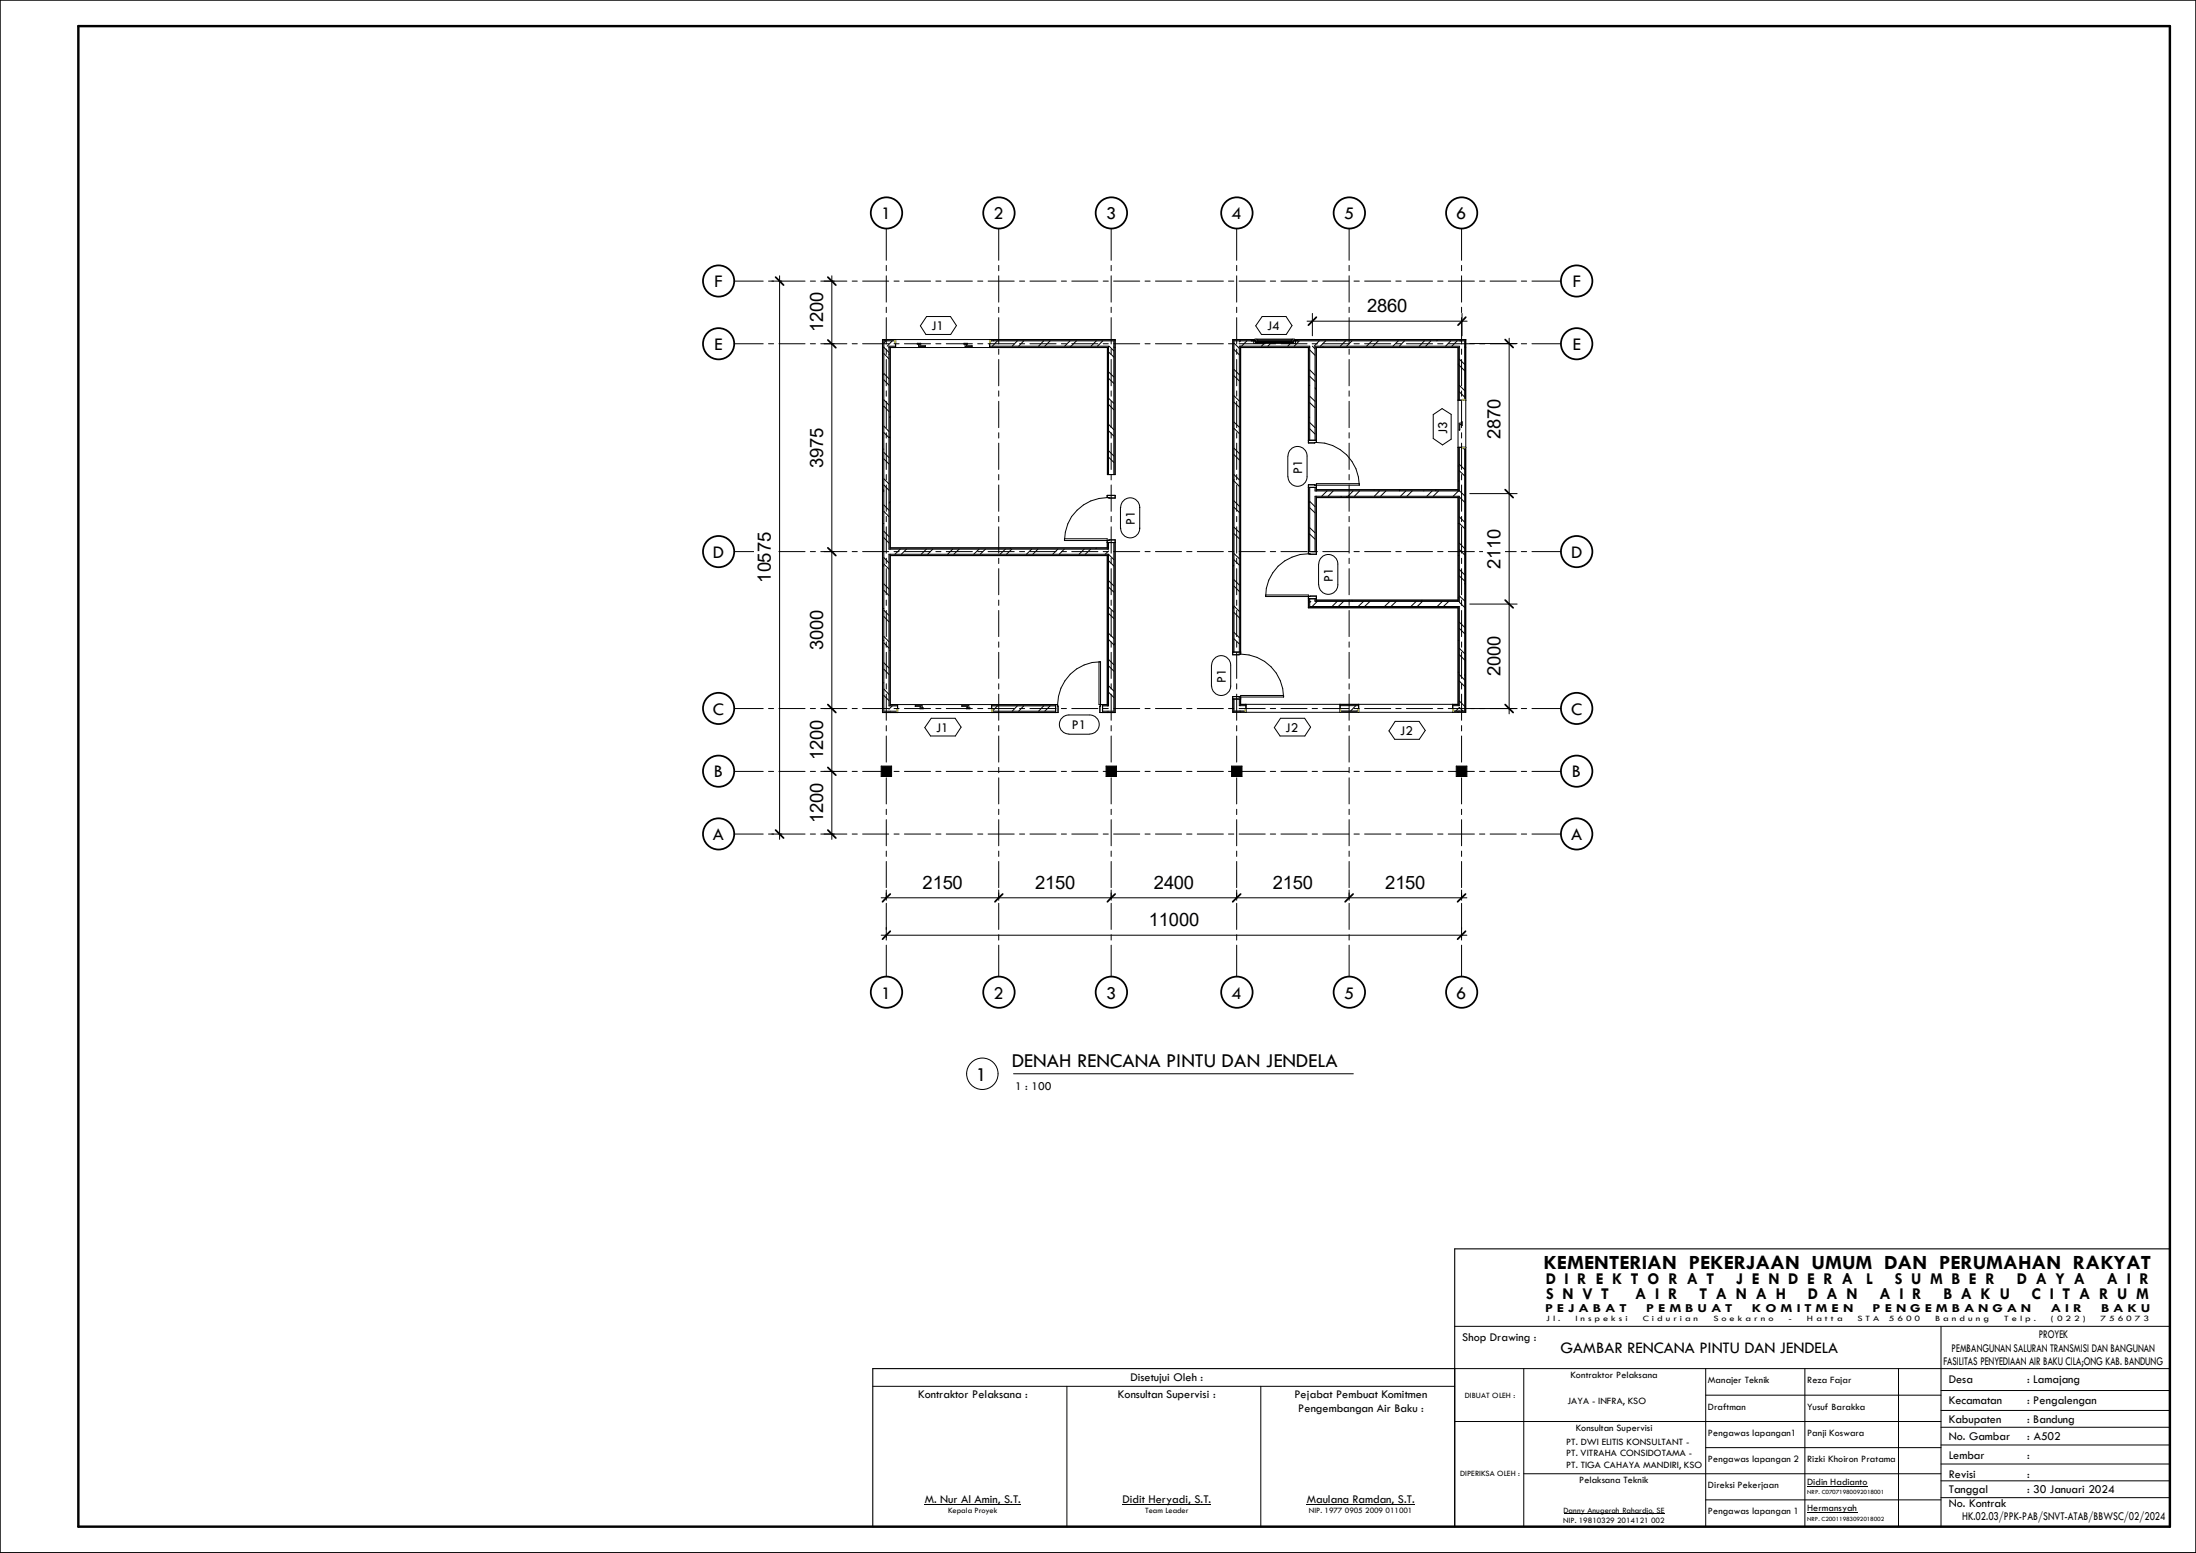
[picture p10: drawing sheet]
<svg xmlns="http://www.w3.org/2000/svg" width="420mm" height="297mm" viewBox="0 0 420 297" stroke-linecap="round" stroke-linejoin="round" font-family="sans-serif">
<path d="M235.5 146.5h2v2h-2zM278.5 146.5h2v2h-2zM211.5 146.5h2v2h-2zM168.5 146.5h2v2h-2z" fill-rule="evenodd" fill="#000"/>
<g fill="#fff">
<path d="M213 103.8h.2v32.4h-.2z"/>
<path d="M212 103.8h1v32.2h-1z"/>
<path d="M211.8 103.8h.2v31.2h-.2z"/>
</g>
<g fill="none" stroke="#000" stroke-width=".19">
<path d="M169 71.7h.1M169 77.8h.1M169 66.4l1 1M169 71.4l1 1M169 76.5l1 1M169 67.6l1 1M169 72.6l1 1.1M169 77.7l1 1M169.3 65l-.1 .2M169.4 65.2l-.4 .4M170.1 67.7l-.1 .1M170.2 79.7l-.1 .1"/>
<path d="M170.6 65.2l-.9 1M171.3 66.4h-1.1v38.4h41.6v-1M171.3 65h-2.5v71.2h2.9M171.3 65.2h-2.3v70.8h2.7M171.3 66.2h-1.3v38.8h42v-1.2M171.3 64.9h18v1.6h-18zM175.4 65.7h.7v.1h-.7zM175.6 65.8l.1 .5 1.3-.1-1.1-.1v-.3M184.4 65.7h.6v.1h-.6zM184.6 65.8v.5l1.3-.1-1-.1-.1-.3M189.3 66.4h22.5v24.4M189.3 65h23.9v25.8"/>
<path d="M189.3 65.2h23.7v25.6M189.3 66.2h22.7v24.6M189.6 65.2l-.3 .3M189.9 65.1l.1 .1M190.8 65.2l-1 1M194.6 65.2l-1 1M195.8 65.2l-1 1M199.6 65.2l-1 1M200.8 65.2l-1 1M204.6 65.2l-1 1M204.7 66.2v.1M205.9 65.2l-1 1"/>
<path d="M209.7 65.2l-1 1M210.9 65.2l-1 1M211.8 69.6h.2M211.8 73.7h.2M211.8 79.8h.2M211.9 66.5l.1 .3M211.9 68.4l-.1 .2M212 77.3l1 1.1M212 72.3l1 1M212 67.3l1 1M212 76.2l1 .9M212 71.1l1 1"/>
<path d="M212.1 66.2l.9 .9M236 65.6l1 1M236 70.7l1 1M236 75.7l1 1M236 66.8l1 1.1M236 71.9l1 1M236 76.9l1 1M237.2 65.2l-.2 .2M238.5 65.2l-1.1 1M239.6 64.9h.1M239.6 64.9h.3M239.8 65h-4v59.7"/>
<path d="M239.8 65.2h-3.8v59.5M239.8 64.9v.8h8v-.8M239.8 65.2h-.5M239.9 64.9v.3h.4v.3h6.9v-.3h.4v-.3M239.9 64.9h7.7M239.9 65.1l.1 .1M240.1 65.2v.4h7.3v-.4M240.4 64.9v.1h6.7v-.1M240.5 65.5h6.5M240.5 65.6v.1M240.5 65v.4M240.5 65.3h6.5"/>
<path d="M240.5 65.2h6.5M241.8 65.7l-.5 .5M243 65.7l-.5 .5M246.8 65.7l-.5 .5M247 65v.4M247 65.6v.1M247.6 64.9h.3M247.6 65.1l-.1 .1M247.8 65h32.5v11.5M247.8 65.2h32.3v11.3M247.8 65.2h.4M247.9 64.9h.1"/>
<path d="M248.5 65.2l-1 1M250.3 73.7h.2M250.3 79.8h.2M250.5 70.7l1 1.1M250.5 75.8l1 1M250.5 66.9l1 1M250.5 72l1 .9M250.5 77l1 1M251 66.2l.5 .5M251.5 74.2l.1 .2M252.3 65.2l-1 1M253 66.3v.1"/>
<path d="M253.5 65.2l-1 1M255.6 65l.1 .1M257.3 65.2l-1 1M258.6 65.2l-1 1M262.4 65.2l-1 1M263.6 65.2l-1 1M267.4 65.2l-1 1M268.6 65.2l-1 1M272.4 65.2l-1 1M273.6 65.2l-.9 1M274.9 65l-.1 .2M277.5 65.2l-1 1"/>
<path d="M278.7 65.2l-1 1M278.8 76.5h1.5v9.1h-1.5zM278.9 69.6h.1M278.9 76.5v-10.1h-27.2l.1 18.2M279.1 74.9l1 1M279.1 69.9l1 1M279.1 73.7l1 1M279.1 68.7l1 1M279.1 69.9v.1M279.1 76.5v-10.3h-27.6v18M279.2 65.2h.1M168.9 93.6l.1 .3"/>
<path d="M169 85.9h.1M169 94h.1M169 81.5l1 1M169 86.5l1 1M169 91.6l1 .9M169 96.6l1 1M169 82.7l1 1M169 87.8l1 .9M169 92.8l1 1M169 97.8l1 1M170.1 83.6l.1 .1M170.2 95.9l-.1 .3"/>
<path d="M211.8 94.7h1.5v.5h-1.5zM211.8 95.2a8.2 8.2 0 0 0-8.2 8.2M212 87.4l1 1M212 82.4l1 1M212 86.2l1 1M212 81.2l1 1M236 91.7l-.1 .3M236 80.7l1 1M236 85.7l1 1M236 90.8l1 1M236 95.8l1 1M236 81.9l1 1"/>
<path d="M236 87l1 1M236 92l1 1M236 97l1 1M250.3 96.1h.2M250.3 84.2v-17.8h-13.1v58.3M250.3 93.2v12.3M250.5 80.8l1 1M250.5 95.9l1 1M250.5 82l1 1M250.5 97.1l1 1M250.5 84.2v-18h-13.5v58.5M250.5 93.2v12.3"/>
<path d="M251.8 84.2h-1.6v.5l1.6-.1M251.8 84.6a8.2 8.2 0 0 1 8.2 8.2M253.8 93.9l-1 1M255 93.9l-1 1M256.5 94.9v.1M257.6 94.9l-.1 .2M258.8 93.9l-1 1M260 92.8l-9.8-.1v.5h1.6M260 93.9l-1 1M262.2 95.1h.1M262.8 93.7v.1M263.8 93.9l-1 1"/>
<path d="M265 93.9l-1 1M267.7 93.7l-.1 .2M268.9 93.9l-1.1 1M270.1 93.9l-1 1M272.3 93.9h.1M273.9 93.9l-1 1M274.5 93.7l.2 .2M275.1 93.9l-1 1M278.9 92h.1M278.9 89.1v.1M278.9 85.6v8.1h-27.2l.1-1.2h8.2v.3M278.9 93.9l-1 1"/>
<path d="M279.1 95l1 1.1M279.1 90l1 1M279.1 98.8l1 1.1M279.1 93.9l1 .9M279.1 88.8l1 1M279.1 85.6v8.3h-27.6v-.7M279.5 80.9h-.4v1.4l.1-.1v-1h.3M279.5 80.7h.2v.7h-.2zM279.7 85.6l.4 .4M280.1 85.6v50.4h-2.3M280.3 85.6v50.5h-2.5M168.8 105.7l.1 .1"/>
<path d="M169 100.1h.1M169 108.2h.1M169 116.4h.1M169 101.6l1 1M169 106.6l1 1.1M169 111.7l1 .9M169 116.7l1 1M169 102.8l1 1M169 107.9l1 .9M169 112.9l1 1M169 117.9l1 1M172.2 105l-1 1"/>
<path d="M173.4 105l-1 1M177.2 105l-1 1M178.4 105l-1 1M182.2 105l-1 1M183.4 105l-1 1M187.2 105l-1 1M187.9 106.2h.1M188.5 105l-1 1M192.3 105l-1 1M193.3 104.8l-.1 .1M193.5 105l-1 1M197.3 105l-1 1"/>
<path d="M198.5 105l-1 1M202.3 105l-1 1M203.5 105l-.9 1M203.6 103h8.2v.8h1.5v-.5h-1.2v.1h-8.5zM204.2 106.2h.1M207.3 105l-.9 1M208.6 105l-1 1M209.7 104.8l-.1 .1M211.8 114.3h.2M211.8 118.4h.2M211.8 111.1l.2 .3M212 105.4l-.6 .6"/>
<path d="M212 106v29h-1.1M212 117.3l1 1M212 112.3l1 .9M212 107.2l1 1M212 116.1l1 1M212 111l1 1.1M212 106l1 1M212 113l-.2 .3M212 106h-42v29h1.7M213 103.8v32.2h-2.1M213.2 103.8v32.4h-2.3M235.8 116.1l.2 .2"/>
<path d="M236 108.1l-.2 .2M236 100.8l1 1M236 105.9l1 .9M236 110.9l1 1M236 115.9l1 1M236 102.1l1 .9M236 107.1l1 1M236 112.1l1 1M236 117.1l1 1.1M237 106l.2 .2M237.2 118.2l-.2 .2M242.1 114.1v-.3h8.1v.7h1.6"/>
<path d="M250.2 105.9l1.6 .1-.1-10.9h27.2v19.7h-27.2l.1-.8-9.7 .1M250.2 105.9a8.1 8.1 0 0 0-8.1 8.2M250.3 102.2h.2l1 .9M250.3 114.5v1.7h28.6v18.5h-1.1M250.5 100.9l1 1M250.5 114.5v1.5h28.6v19h-1.3M250.7 115l-.2 .2M251.5 105.5v-10.6h27.6v20.1h-27.6v-.5M251.8 105.5h-1.6v.4M251.9 115l-.9 1M255.7 115l-.9 1M257 115l-1.1 1"/>
<path d="M258.5 114.8l.2 .2M260.8 115l-1 1M262 115l-1 1M265.8 115l-1 1M267 115l-1 1M270.8 115l-1 1M271.9 114.8l-.1 .2M272 115l-.9 1M275.8 115l-.9 1M277.1 115l-1 1M278.9 100.1h.1M278.9 106.2h.1"/>
<path d="M278.9 114.3h.1M279.1 115.2l1 1M279.1 110.2l1 .9M279.1 105.1l1 1M279.1 100.1l1 1M279.1 119l1 1M279.1 114l1 .9M279.1 108.9l1 1M279.1 103.9l1 1M280.1 111.5l.2 .3M169 122.5h.1M169 130.6h.1"/>
<path d="M169 121.7l1 1M169 126.7l1 1.1M169 131.8l1 1M169 122.9l1 1.1M169 128l1 1M169 133l1 1M170.2 124.4v.1M170.6 135l-.6 .6M171.7 134.8h-1.5v-28.6h41.6v28.6h-.9M171.7 134.7h18v1.6h-18zM175.9 135.4h.7v.2h-.7zM176.1 135.4v-.3h-1.1v-.1h1.4v.4"/>
<path d="M183.9 135h1.4v.4M183.9 135l1.1 .1v.3M183.9 135h.1M184.8 135.4h.7v.2h-.7zM189.7 136.2h12.2M189.7 134.8h12.2M189.7 135h12.2M189.7 136h12.2M190.8 135l-1 1M194.6 135l-1 1M195.8 135l-1 1M199.6 135l-1 1"/>
<path d="M200.8 135l-1 1M201.9 134.7h.4l.1 1.6h-.5zM210.2 126.6h.3v8.4h-.1v1.3h.5v-1.6h-.7zM210.5 126.6a8.2 8.2 0 0 0-8.2 8.1M211.8 124.5h.2M212 132.4l1 1M212 127.3l1 1.1M212 122.3l1 1M212 131.1l1 1.1M212 126.1l1 1M212 121.1l1 1M213.2 123.1l-.2 .3"/>
<path d="M235.8 133.2v.5h1.5v-.7h8.2v.3zM235.8 124.7h1.5v.4h-.3v.1h-1.2zM235.8 133.7v2.4h2.5M236 120.9l1 1.1M236 122.2l1 .9M236 133.7v2.3h2.3M237 133.7v1.3h1.3M237.2 133.7v1h1.1M237.3 125.1a8.2 8.2 0 0 1 8.2 8.2M238.3 135.9l-.1 .1M238.3 134.7h18v1.5h-18zM256.3 134.7h3.5"/>
<path d="M256.3 136.1h3.5M256.3 136h3.5M256.3 135h3.5M259.3 135l-1 1M259.8 135.6l-.3 .4M259.8 134.7h18v1.5h-18zM278.4 136l.7-.7 .7 .7M278.9 122.5h.1M278.9 128.6h.1M279.1 130.3l1 1M279.1 125.2l1 1M279.1 120.2l1 1"/>
<path d="M279.1 134.1l1 1M279.1 129l1 1M279.1 124l1 1M280.2 128.9l-.1 .3M168.5 146.5h2v2h-2zM211.5 146.5h2v2h-2zM235.5 146.5h2v2h-2zM278.5 146.5h2v2h-2z"/>
</g>
<path d="M168.8 64.9h2.5v1.6h-1v38.3h41.5v-1h1.5v32.5h-2.4v-1.6h.9v-28.4h-41.5v28.4h1.4v1.6h-2.9zM189.3 64.9h24v25.9h-1.5v-24.3h-22.5zM239.8 64.9h-4v59.8h1.5v-58.2h12.9v17.7h1.6v-17.7h27v10h1.5v-11.6h-32.5M250.2 93.2h1.6v.4h27v-8h1.5v50.6h-2.5v-1.5h1v-18.5h-28.6v-1.7h1.6v.3h27v-19.6h-27v10.3h-1.6zM189.7 134.7h12.2v1.6h-12.2zM235.8 133.7h1.5v1h1v1.5h-2.5zM256.3 134.7h3.5v1.5h-3.5z" fill="none" stroke="#000" stroke-width=".21"/>
<path d="M171.1 65.2h.2v.5h-.2zM189.3 65.2h.1v.5h-.1zM279.7 76.4h.5v.1h-.5zM279.7 85.6h.5v.1h-.5zM171.5 135.6h.2v.5h-.2zM189.7 135.6h.1v.5h-.1zM238.1 135.6h.2v.4h-.2zM256.3 135.6h.1v.4h-.1zM259.7 135.6h.1v.4h-.1zM277.8 135.6h.2v.4h-.2z" fill="none" stroke="#afaf3c" stroke-width=".19"/>
<circle cx="169.6" cy="189.8" r="3" fill="none" stroke="#000" stroke-width=".34"/>
<path d="M168.5 187.7h1.9v4.2h-1.9z" fill="#fff"/>
<circle cx="169.6" cy="40.7" r="3" fill="none" stroke="#000" stroke-width=".34"/>
<path d="M168.5 38.7h1.9v4.1h-1.9z" fill="#fff"/>
<g fill="none" stroke="#000" stroke-width=".19">
<path d="M169.5 43.8v6M169.5 50.8v1M169.5 52.7v5.1M169.5 58.8v1M169.5 60.7v5.1M169.5 66.8v1M169.5 68.7v5.1M169.5 74.8v1M169.5 76.8v5M169.5 82.8v1M169.5 84.8v5M169.5 90.8v1"/>
<path d="M169.5 92.8v5M169.5 98.8v1M169.5 100.8v5M169.5 106.8v1M169.5 108.8v4.9M169.5 114.8v1M169.5 116.8v5M169.5 122.8v1M169.5 124.8v5M169.5 130.8v1M169.5 132.8v5M169.5 138.8v1"/>
<path d="M169.5 140.8v5M169.5 146.8v1M169.5 148.8v5M169.5 154.8v1M169.5 156.8v5M169.5 162.8v1M169.5 164.8v5M169.5 170.8v1M169.5 172.8v5M169.5 178.8v1M169.5 180.8v6"/>
</g>
<circle cx="191.1" cy="189.8" r="3" fill="none" stroke="#000" stroke-width=".34"/>
<path d="M190 187.7h1.9v4.2h-1.9z" fill="#fff"/>
<circle cx="191.1" cy="40.7" r="3" fill="none" stroke="#000" stroke-width=".34"/>
<path d="M190 38.7h1.9v4.1h-1.9z" fill="#fff"/>
<g fill="none" stroke="#000" stroke-width=".19">
<path d="M191 43.8v6M191 50.8v1M191 52.7v5.1M191 58.8v1M191 60.7v5.1M191 66.8v1M191 68.7v5.1M191 74.8v1M191 76.8v5M191 82.8v1M191 84.8v5M191 90.8v1"/>
<path d="M191 92.8v5M191 98.8v1M191 100.8v5M191 106.8v1M191 108.8v4.9M191 114.8v1M191 116.8v5M191 122.8v1M191 124.8v5M191 130.8v1M191 132.8v5M191 138.8v1"/>
<path d="M191 140.8v5M191 146.8v1M191 148.8v5M191 154.8v1M191 156.8v5M191 162.8v1M191 164.8v5M191 170.8v1M191 172.8v5M191 178.8v1M191 180.8v6"/>
</g>
<circle cx="212.6" cy="189.8" r="3" fill="none" stroke="#000" stroke-width=".34"/>
<path d="M211.5 187.7h1.9v4.2h-1.9z" fill="#fff"/>
<circle cx="212.6" cy="40.7" r="3" fill="none" stroke="#000" stroke-width=".34"/>
<path d="M211.5 38.7h1.9v4.1h-1.9z" fill="#fff"/>
<g fill="none" stroke="#000" stroke-width=".19">
<path d="M212.5 43.8v6M212.5 50.8v1M212.5 52.7v5.1M212.5 58.8v1M212.5 60.7v5.1M212.5 66.8v1M212.5 68.7v5.1M212.5 74.8v1M212.5 76.8v5M212.5 82.8v1M212.5 84.8v5M212.5 90.8v1"/>
<path d="M212.5 92.8v5M212.5 98.8v1M212.5 100.8v5M212.5 106.8v1M212.5 108.8v4.9M212.5 114.8v1M212.5 116.8v5M212.5 122.8v1M212.5 124.8v5M212.5 130.8v1M212.5 132.8v5M212.5 138.8v1"/>
<path d="M212.5 140.8v5M212.5 146.8v1M212.5 148.8v5M212.5 154.8v1M212.5 156.8v5M212.5 162.8v1M212.5 164.8v5M212.5 170.8v1M212.5 172.8v5M212.5 178.8v1M212.5 180.8v6"/>
</g>
<circle cx="236.6" cy="189.8" r="3" fill="none" stroke="#000" stroke-width=".34"/>
<path d="M235.5 187.7h1.9v4.2h-1.9z" fill="#fff"/>
<circle cx="236.6" cy="40.7" r="3" fill="none" stroke="#000" stroke-width=".34"/>
<path d="M235.5 38.7h1.9v4.1h-1.9z" fill="#fff"/>
<g fill="none" stroke="#000" stroke-width=".19">
<path d="M236.5 43.8v6M236.5 50.8v1M236.5 52.7v5.1M236.5 58.8v1M236.5 60.7v5.1M236.5 66.8v1M236.5 68.7v5.1M236.5 74.8v1M236.5 76.8v5M236.5 82.8v1M236.5 84.8v5M236.5 90.8v1"/>
<path d="M236.5 92.8v5M236.5 98.8v1M236.5 100.8v5M236.5 106.8v1M236.5 108.8v4.9M236.5 114.8v1M236.5 116.8v5M236.5 122.8v1M236.5 124.8v5M236.5 130.8v1M236.5 132.8v5M236.5 138.8v1"/>
<path d="M236.5 140.8v5M236.5 146.8v1M236.5 148.8v5M236.5 154.8v1M236.5 156.8v5M236.5 162.8v1M236.5 164.8v5M236.5 170.8v1M236.5 172.8v5M236.5 178.8v1M236.5 180.8v6"/>
</g>
<circle cx="258.1" cy="189.8" r="3" fill="none" stroke="#000" stroke-width=".34"/>
<path d="M257 187.7h2v4.2h-2z" fill="#fff"/>
<circle cx="258.1" cy="40.7" r="3" fill="none" stroke="#000" stroke-width=".34"/>
<path d="M257 38.7h2v4.1h-2z" fill="#fff"/>
<g fill="none" stroke="#000" stroke-width=".19">
<path d="M258 43.8v6M258 50.8v1M258 52.7v5.1M258 58.8v1M258 60.7v5.1M258 66.8v1M258 68.7v5.1M258 74.8v1M258 76.8v5M258 82.8v1M258 84.8v5M258 90.8v1"/>
<path d="M258 92.8v5M258 98.8v1M258 100.8v5M258 106.8v1M258 108.8v4.9M258 114.8v1M258 116.8v5M258 122.8v1M258 124.8v5M258 130.8v1M258 132.8v5M258 138.8v1"/>
<path d="M258 140.8v5M258 146.8v1M258 148.8v5M258 154.8v1M258 156.8v5M258 162.8v1M258 164.8v5M258 170.8v1M258 172.8v5M258 178.8v1M258 180.8v6"/>
</g>
<circle cx="279.5" cy="189.8" r="2.98" fill="none" stroke="#000" stroke-width=".34"/>
<path d="M278.5 187.7h1.9v4.2h-1.9z" fill="#fff"/>
<circle cx="279.5" cy="40.7" r="2.98" fill="none" stroke="#000" stroke-width=".34"/>
<path d="M278.5 38.7h1.9v4.1h-1.9z" fill="#fff"/>
<g fill="none" stroke="#000" stroke-width=".19">
<path d="M279.5 43.8v6M279.5 50.8v1M279.5 52.7v5.1M279.5 58.8v1M279.5 60.7v5.1M279.5 66.8v1M279.5 68.7v5.1M279.5 74.8v1M279.5 76.8v5M279.5 82.8v1M279.5 84.8v5M279.5 90.8v1"/>
<path d="M279.5 92.8v5M279.5 98.8v1M279.5 100.8v5M279.5 106.8v1M279.5 108.8v4.9M279.5 114.8v1M279.5 116.8v5M279.5 122.8v1M279.5 124.8v5M279.5 130.8v1M279.5 132.8v5M279.5 138.8v1"/>
<path d="M279.5 140.8v5M279.5 146.8v1M279.5 148.8v5M279.5 154.8v1M279.5 156.8v5M279.5 162.8v1M279.5 164.8v5M279.5 170.8v1M279.5 172.8v5M279.5 178.8v1M279.5 180.8v6"/>
</g>
<circle cx="301.5" cy="53.7" r="3" fill="none" stroke="#000" stroke-width=".34"/>
<path d="M300.8 51.7h1.5v4.1h-1.5z" fill="#fff"/>
<circle cx="137.4" cy="53.7" r="2.98" fill="none" stroke="#000" stroke-width=".34"/>
<path d="M136.7 51.7h1.5v4.1h-1.5z" fill="#fff"/>
<g fill="none" stroke="#000" stroke-width=".19">
<path d="M140.4 53.8h5.6M147 53.8h1M149 53.8h5M155 53.8h1M157 53.8h5M163 53.8h1M165 53.8h5M171 53.8h1M173 53.8h5M179 53.8h1M181 53.8h5M187 53.8h1"/>
<path d="M189 53.8h5M195 53.8h1M197 53.8h5M203 53.8h1M205 53.8h5M211 53.8h1M213 53.8h5M219 53.8h1M221 53.8h5M226.9 53.8h1.1M229 53.8h5M234.9 53.8h1.1"/>
<path d="M237 53.8h5M243 53.8h1M245 53.8h5M251 53.8h1M253 53.8h5M259 53.8h1M261 53.8h5M267 53.8h1M269 53.8h5M275 53.8h1M277 53.8h5M283 53.8h1"/>
<path d="M285 53.8h5M291 53.8h1M293 53.8h5.5"/>
</g>
<circle cx="301.5" cy="65.7" r="3" fill="none" stroke="#000" stroke-width=".34"/>
<path d="M300.8 63.7h1.5v4.1h-1.5z" fill="#fff"/>
<circle cx="137.4" cy="65.7" r="2.98" fill="none" stroke="#000" stroke-width=".34"/>
<path d="M136.7 63.7h1.5v4.1h-1.5z" fill="#fff"/>
<g fill="none" stroke="#000" stroke-width=".19">
<path d="M140.4 65.7h5.6M147 65.7h1M149 65.7h5M155 65.7h1M157 65.7h5M163 65.7h1M165 65.7h5M171 65.7h1M173 65.7h5M179 65.7h1M181 65.7h5M187 65.7h1"/>
<path d="M189 65.7h5M195 65.7h1M197 65.7h5M203 65.7h1M205 65.7h5M211 65.7h1M213 65.7h5M219 65.7h1M221 65.7h5M226.9 65.7h1.1M229 65.7h5M234.9 65.7h1.1"/>
<path d="M237 65.7h5M243 65.7h1M245 65.7h5M251 65.7h1M253 65.7h5M259 65.7h1M261 65.7h5M267 65.7h1M269 65.7h5M275 65.7h1M277 65.7h5M283 65.7h1"/>
<path d="M285 65.7h5M291 65.7h1M293 65.7h5.5"/>
</g>
<circle cx="301.5" cy="105.5" r="3" fill="none" stroke="#000" stroke-width=".34"/>
<path d="M300.5 103.5h2.1v4.1h-2.1z" fill="#fff"/>
<circle cx="137.4" cy="105.5" r="2.98" fill="none" stroke="#000" stroke-width=".34"/>
<path d="M136.4 103.5h2.1v4.1h-2.1z" fill="#fff"/>
<g fill="none" stroke="#000" stroke-width=".19">
<path d="M140.4 105.5h5.6M147 105.5h1M149 105.5h5M155 105.5h1M157 105.5h5M163 105.5h1M165 105.5h5M171 105.5h1M173 105.5h5M179 105.5h1M181 105.5h5M187 105.5h1"/>
<path d="M189 105.5h5M195 105.5h1M197 105.5h5M203 105.5h1M205 105.5h5M211 105.5h1M213 105.5h5M219 105.5h1M221 105.5h5M226.9 105.5h1.1M229 105.5h5M234.9 105.5h1.1"/>
<path d="M237 105.5h5M243 105.5h1M245 105.5h5M251 105.5h1M253 105.5h5M259 105.5h1M261 105.5h5M267 105.5h1M269 105.5h5M275 105.5h1M277 105.5h5M283 105.5h1"/>
<path d="M285 105.5h5M291 105.5h1M293 105.5h5.5"/>
</g>
<circle cx="301.5" cy="135.5" r="3" fill="none" stroke="#000" stroke-width=".34"/>
<path d="M300.5 133.5h2.1v4.1h-2.1z" fill="#fff"/>
<circle cx="137.4" cy="135.5" r="2.98" fill="none" stroke="#000" stroke-width=".34"/>
<path d="M136.4 133.5h2.1v4.1h-2.1z" fill="#fff"/>
<g fill="none" stroke="#000" stroke-width=".19">
<path d="M140.4 135.5h5.6M147 135.5h1M149 135.5h5M155 135.5h1M157 135.5h5M163 135.5h1M165 135.5h5M171 135.5h1M173 135.5h5M179 135.5h1M181 135.5h5M187 135.5h1"/>
<path d="M189 135.5h5M195 135.5h1M197 135.5h5M203 135.5h1M205 135.5h5M211 135.5h1M213 135.5h5M219 135.5h1M221 135.5h5M226.9 135.5h1.1M229 135.5h5M234.9 135.5h1.1"/>
<path d="M237 135.5h5M243 135.5h1M245 135.5h5M251 135.5h1M253 135.5h5M259 135.5h1M261 135.5h5M267 135.5h1M269 135.5h5M275 135.5h1M277 135.5h5M283 135.5h1"/>
<path d="M285 135.5h5M291 135.5h1M293 135.5h5.5"/>
</g>
<circle cx="301.5" cy="147.5" r="3" fill="none" stroke="#000" stroke-width=".34"/>
<path d="M300.6 145.5h1.8v4.1h-1.8z" fill="#fff"/>
<circle cx="137.4" cy="147.5" r="2.98" fill="none" stroke="#000" stroke-width=".34"/>
<path d="M136.5 145.5h1.8v4.1h-1.8z" fill="#fff"/>
<g fill="none" stroke="#000" stroke-width=".19">
<path d="M140.4 147.5h5.6M147 147.5h1M149 147.5h5M155 147.5h1M157 147.5h5M163 147.5h1M165 147.5h5M171 147.5h1M173 147.5h5M179 147.5h1M181 147.5h5M187 147.5h1"/>
<path d="M189 147.5h5M195 147.5h1M197 147.5h5M203 147.5h1M205 147.5h5M211 147.5h1M213 147.5h5M219 147.5h1M221 147.5h5M226.9 147.5h1.1M229 147.5h5M234.9 147.5h1.1"/>
<path d="M237 147.5h5M243 147.5h1M245 147.5h5M251 147.5h1M253 147.5h5M259 147.5h1M261 147.5h5M267 147.5h1M269 147.5h5M275 147.5h1M277 147.5h5M283 147.5h1"/>
<path d="M285 147.5h5M291 147.5h1M293 147.5h5.5"/>
</g>
<circle cx="301.5" cy="159.5" r="3" fill="none" stroke="#000" stroke-width=".34"/>
<path d="M300.5 157.5h2.1v4.1h-2.1z" fill="#fff"/>
<circle cx="137.4" cy="159.5" r="2.98" fill="none" stroke="#000" stroke-width=".34"/>
<path d="M136.4 157.5h2.1v4.1h-2.1z" fill="#fff"/>
<g fill="none" stroke="#000" stroke-width=".19">
<path d="M157.6 53.8h2M159.1 52.7v107.8M157.6 65.7h2M157.6 105.5h2M157.6 135.5h2M140.4 159.5h5.6M147 159.5h1M149 159.5h5M155 159.5h1M157 159.5h5M157.6 147.5h2M163 159.5h1"/>
<path d="M165 159.5h5M171 159.5h1M173 159.5h5M179 159.5h1M181 159.5h5M187 159.5h1M189 159.5h5M195 159.5h1M197 159.5h5M203 159.5h1M205 159.5h5M211 159.5h1"/>
<path d="M213 159.5h5M219 159.5h1M221 159.5h5M226.9 159.5h1.1M229 159.5h5M234.9 159.5h1.1M237 159.5h5M243 159.5h1M245 159.5h5M251 159.5h1M253 159.5h5M259 159.5h1"/>
<path d="M261 159.5h5M267 159.5h1M269 159.5h5M275 159.5h1M277 159.5h5M283 159.5h1M285 159.5h5M291 159.5h1M293 159.5h5.5"/>
</g>
<path d="M158.3 53l1.6 1.5M158.3 65l1.6 1.5M158.3 104.8l1.6 1.5M158.3 134.7l1.6 1.6M158.3 146.8l1.6 1.5M158.3 158.7l1.6 1.6" fill="none" stroke="#000" stroke-width=".34"/>
<g fill="#fff">
<path d="M154.2 149.6h4v7.8h-4z"/>
<path d="M154.2 137.7h4v7.7h-4z"/>
<path d="M154.2 116.7h4v7.7h-4z"/>
<path d="M154.2 81.8h4v7.7h-4z"/>
<path d="M154.2 55.9h4v7.7h-4z"/>
</g>
<path d="M147.6 53.8h1.9M149.1 52.7v107.8M147.6 159.5h1.9" fill="none" stroke="#000" stroke-width=".19"/>
<path d="M148.3 53l1.6 1.5M148.3 158.7l1.6 1.6" fill="none" stroke="#000" stroke-width=".34"/>
<path d="M144.2 101.8h4.1v9.7h-4.1z" fill="#fff"/>
<path d="M168.5 171.7h112M169.5 170.2v2M191 170.2v2M212.5 170.2v2M236.5 170.2v2M258 170.2v2M279.5 170.2v2" fill="none" stroke="#000" stroke-width=".19"/>
<path d="M170.3 171l-1.5 1.5M191.8 171l-1.5 1.5M213.3 171l-1.5 1.5M237.3 171l-1.5 1.5M258.8 171l-1.5 1.5M280.3 171l-1.5 1.5" fill="none" stroke="#000" stroke-width=".34"/>
<g fill="#fff">
<path d="M176.4 166.8h7.7v3.9h-7.7z"/>
<path d="M198 166.8h7.7v3.9h-7.7z"/>
<path d="M220.7 166.8h7.7v3.9h-7.7z"/>
<path d="M243.4 166.8h7.7v3.9h-7.7z"/>
<path d="M264.9 166.8h7.7v3.9h-7.7z"/>
</g>
<path d="M168.5 178.9h112M169.5 177.4v1.9M279.5 177.4v1.9" fill="none" stroke="#000" stroke-width=".19"/>
<path d="M170.3 178.1l-1.5 1.5M280.3 178.1l-1.5 1.5" fill="none" stroke="#000" stroke-width=".34"/>
<path d="M219.7 173.9h9.7v3.9h-9.7z" fill="#fff"/>
<path d="M281.1 65.7h9.1M288.6 64.7v71.8M281.1 94.4h9.1M281.1 115.5h9.1M281.3 135.5h8.9" fill="none" stroke="#000" stroke-width=".19"/>
<path d="M287.9 64.9l1.5 1.6M287.9 93.6l1.5 1.6M287.9 114.8l1.5 1.4M287.9 134.7l1.5 1.6" fill="none" stroke="#000" stroke-width=".34"/>
<g fill="#fff">
<path d="M283.7 76.2h4.1v7.7h-4.1z"/>
<path d="M283.7 101.1h4.1v7.7h-4.1z"/>
<path d="M283.7 121.7h4.1v7.7h-4.1z"/>
</g>
<path d="M251 59.9v4.3M279.6 59.9v4.3M250 61.4h30.6" fill="none" stroke="#000" stroke-width=".19"/>
<path d="M251.8 60.7l-1.6 1.5M280.3 60.7l-1.5 1.5" fill="none" stroke="#000" stroke-width=".34"/>
<path d="M261.5 56.5h7.7v3.9h-7.7z" fill="#fff"/>
<g fill="none" stroke="#000" stroke-width=".19">
<path d="M0 0h420v297h-420zM177.2 60.5h4.6l1.1 1.8-1.1 1.7h-4.7l-1.1-1.7zM241.4 60.5h4.6l1.1 1.8-1.1 1.7h-4.7l-1.1-1.7zM274.1 79.3l1.7-1.2 1.7 1.1v4.8l-1.6 1.1-1.8-1.2zM214.3 97.1v3.9M214.3 97.1a1.82 1.82 0 0 1 1.9-1.9 1.82 1.82 0 0 1 1.8 1.9v3.9a1.82 1.82 0 0 1-1.8 1.9 1.82 1.82 0 0 1-1.9-1.9M246.3 87.2v4M246.3 87.2a1.82 1.82 0 0 1 1.9-1.8 1.82 1.82 0 0 1 1.8 1.8M250 87.2v4a1.82 1.82 0 0 1-1.8 1.8 1.82 1.82 0 0 1-1.9-1.8M252.2 107.9v3.9M252.2 107.9a1.82 1.82 0 0 1 1.8-1.9 1.82 1.82 0 0 1 1.9 1.9M255.9 107.9v3.9a1.82 1.82 0 0 1-1.9 1.9 1.82 1.82 0 0 1-1.8-1.9"/>
<path d="M178.1 137.4h4.6l1.1 1.7-1.1 1.7h-4.7l-1.1-1.7zM208.4 136.7h-4a1.82 1.82 0 0 0-1.8 1.9 1.82 1.82 0 0 0 1.8 1.8M208.4 136.7a1.82 1.82 0 0 1 1.8 1.9 1.82 1.82 0 0 1-1.8 1.8M231.7 127.3v3.9M231.7 131.2a1.82 1.82 0 0 0 1.9 1.8 1.82 1.82 0 0 0 1.8-1.8M231.7 127.2a1.82 1.82 0 0 1 1.9-1.8 1.82 1.82 0 0 1 1.8 1.8v4M244.9 137.4h4.6l1.2 1.7-1.1 1.7h-4.8l-1.1-1.7zM266.8 138h4.6l1.2 1.7-1.2 1.7h-4.7l-1.1-1.6zM204.4 140.4h4M278.2 253.7h136.8M371.2 253.7v38.3M166.9 265.1h111.3"/>
<path d="M204 265.1v26.9M241.1 265.1v26.9M278.2 261.7h136.8M278.2 271.9h93M291.4 261.7v30.3M326.2 261.7v30.3M326.2 266.8h45M326.2 276.9h45M345.2 261.7v30.3M363.1 261.7v30.3M371.2 265.9h43.8M371.2 269.7h43.8"/>
<path d="M371.2 273h43.8M371.2 276.4h43.8M371.2 280h43.8M291.4 281.9h79.8M326.2 286.9h45M371.2 283.2h43.8M371.2 286.4h43.8"/>
</g>
<path d="M15 5h400v287h-400z" fill="none" stroke="#000" stroke-width=".47"/>
<path d="M278.2 261.7h-111.3v30.3h248.1v-53.2h-136.8v53.2" fill="none" stroke="#000" stroke-width=".21"/>
<path d="M295.2 239.1h116.2v4.5h-116.2z" fill="#fff"/>
<g fill="none" stroke="#000" stroke-width=".19">
<path d="M193.8 205.4h65M176.9 287.7h18.3M214.7 287.7h16.9M249.9 287.7h20.7M299 289.5h19.3M345.6 284.2h11.6M345.6 289.2h9.6"/>
<circle cx="187.9" cy="205.4" r="3"/>
</g>
<g font-size="3.9">
<text x="186.6" y="206.7">1</text>
<text x="193.5" y="204.1">DENAH RENCANA PINTU DAN JENDELA</text>
<text x="295.2" y="242.7">KEMENTERIAN PEKERJAAN UMUM DAN PERUMAHAN RAKYAT</text>
</g>
<g font-size="3.5">
<text x="168.5" y="42">1</text>
<text x="190" y="42">2</text>
<text x="211.5" y="42">3</text>
<text x="235.5" y="42">4</text>
<text x="257.1" y="42">5</text>
<text x="278.5" y="42">6</text>
<text x="136.7" y="54.9">F</text>
<text x="261.5" y="59.6">2860</text>
<text x="300.8" y="54.9">F</text>
<text x="157.4" y="63.6" transform="rotate(-90 157.4 63.6)">1200</text>
<text x="136.7" y="66.9">E</text>
<text x="300.8" y="66.9">E</text>
<text x="287" y="83.9" transform="rotate(-90 287 83.9)">2870</text>
<text x="157.4" y="89.5" transform="rotate(-90 157.4 89.5)">3975</text>
<text x="136.4" y="106.7">D</text>
<text x="300.5" y="106.7">D</text>
<text x="147.4" y="111.4" transform="rotate(-90 147.4 111.4)">10575</text>
<text x="287" y="108.8" transform="rotate(-90 287 108.8)">2110</text>
<text x="157.4" y="124.4" transform="rotate(-90 157.4 124.4)">3000</text>
<text x="287" y="129.4" transform="rotate(-90 287 129.4)">2000</text>
<text x="136.4" y="136.7">C</text>
<text x="300.5" y="136.7">C</text>
<text x="136.5" y="148.7">B</text>
<text x="157.4" y="145.4" transform="rotate(-90 157.4 145.4)">1200</text>
<text x="300.6" y="148.7">B</text>
<text x="136.4" y="160.7">A</text>
<text x="157.4" y="157.4" transform="rotate(-90 157.4 157.4)">1200</text>
<text x="300.5" y="160.7">A</text>
<text x="176.4" y="169.9">2150</text>
<text x="198" y="169.9">2150</text>
<text x="220.7" y="169.9">2400</text>
<text x="243.4" y="169.9">2150</text>
<text x="264.9" y="169.9">2150</text>
<text x="219.7" y="177.1">11000</text>
<text x="168.5" y="191">1</text>
<text x="190" y="191">2</text>
<text x="211.5" y="191">3</text>
<text x="235.5" y="191">4</text>
<text x="257.1" y="191">5</text>
<text x="278.5" y="191">6</text>
</g>
<g font-size="3.2">
<text x="295.6" y="245.6">D I R E K T O R A T</text>
<text x="332.1" y="245.6">J E N D E R A</text>
<text x="356.9" y="245.6">L</text>
<text x="362.4" y="245.6">S U M B E R</text>
<text x="385.7" y="245.6">D A Y A</text>
<text x="402.9" y="245.6">A I R</text>
<text x="295.7" y="248.5">S N V T</text>
<text x="312.7" y="248.5">A I R</text>
<text x="325" y="248.5">T A N A H</text>
<text x="345.8" y="248.5">D A N</text>
<text x="359.4" y="248.5">A I R</text>
<text x="371.7" y="248.5">B A K U</text>
<text x="388.5" y="248.5">C I T A R U M</text>
<text x="298.4" y="258.7">GAMBAR RENCANA PINTU DAN JENDELA</text>
</g>
<g font-size="2.6">
<text x="178.1" y="63.2">J1</text>
<text x="242.3" y="63.2">J4</text>
<text x="276.8" y="82.9" transform="rotate(-90 276.8 82.9)">J3</text>
<text x="249.1" y="90.6" transform="rotate(-90 249.1 90.6)">P1</text>
<text x="217" y="100.5" transform="rotate(-90 217 100.5)">P1</text>
<text x="254.9" y="111.3" transform="rotate(-90 254.9 111.3)">P1</text>
<text x="234.4" y="130.6" transform="rotate(-90 234.4 130.6)">P1</text>
<text x="179" y="140">J1</text>
<text x="205" y="139.4">P1</text>
<text x="245.9" y="140">J2</text>
<text x="267.8" y="140.6">J2</text>
</g>
<g font-size="2.3">
<text x="194.2" y="208.5">1 : 100</text>
<text x="295.5" y="250.8">P E J A B A T</text>
<text x="314.8" y="250.8">P E M B U A T</text>
<text x="335.1" y="250.8">K O M I T M E N</text>
<text x="358.1" y="250.8">P E N G E M B A N G A N</text>
<text x="392.2" y="250.8">A I R</text>
<text x="401.8" y="250.8">B A K U</text>
<text x="279.7" y="256.4">Shop Drawing :</text>
<text x="389.9" y="255.8">PROYEK</text>
<text x="371.7" y="261.1">FASILITAS PENYEDIAAN AIR BAKU CILA;ONG KAB. BANDUNG</text>
<text x="373.3" y="258.5">PEMBANGUNAN SALURAN TRANSMISI DAN BANGUNAN</text>
<text x="175.6" y="267.5">Kontraktor Pelaksana :</text>
<text x="213.8" y="267.5">Konsultan Supervisi :</text>
<text x="216.2" y="264.1">Disetujui Oleh :</text>
<text x="247.6" y="267.4">Pejabat Pembuat Komitmen</text>
<text x="372.7" y="268.5">Kecamatan</text>
<text x="372.7" y="264.5">Desa</text>
<text x="387.7" y="264.5">: Lamajang</text>
<text x="387.7" y="268.5">: Pengalengan</text>
<text x="248.3" y="270">Pengembangan Air Baku :</text>
<text x="372.7" y="275.4">No. Gambar</text>
<text x="372.7" y="272.2">Kabupaten</text>
<text x="387.7" y="275.4">: A502</text>
<text x="387.7" y="272.2">: Bandung</text>
<text x="372.7" y="279.1">Lembar</text>
<text x="387.7" y="279.1">:</text>
<text x="176.9" y="287.4">M. Nur Al Amin, S.T.</text>
<text x="214.7" y="287.4">Didit Heryadi, S.T.</text>
<text x="249.9" y="287.4">Maulana Ramdan, S.T.</text>
<text x="372.7" y="282.7">Revisi</text>
<text x="372.7" y="285.6">Tanggal</text>
<text x="387.7" y="282.7">:</text>
<text x="387.7" y="285.6">: 30 Januari 2024</text>
<text x="372.7" y="288.2">No. Kontrak</text>
<text x="375.3" y="290.7">HK.02.03/PPK-PAB/SNVT-ATAB/BBWSC/02/2024</text>
</g>
<g font-size="1.9">
<text x="300.4" y="263.6">Kontraktor Pelaksana</text>
<text x="299.8" y="268.6">JAYA - INFRA, KSO</text>
<text x="326.6" y="269.7">Draftman</text>
<text x="326.7" y="264.5">Manajer Teknik</text>
<text x="345.6" y="264.5">Reza Fajar</text>
<text x="345.6" y="269.7">Yusuf Barakka</text>
<text x="301.4" y="273.7">Konsultan Supervisi</text>
<text x="326.6" y="274.7">Pengawas lapangan1</text>
<text x="345.6" y="274.7">Panji Koswara</text>
<text x="299.5" y="278.5">PT. VITRAHA CONSIDOTAMA -</text>
<text x="299.5" y="280.8">PT. TIGA CAHAYA MANDIRI, KSO</text>
<text x="299.5" y="276.3">PT. DWI ELITIS KONSULTANT -</text>
<text x="326.6" y="279.7">Pengawas lapangan 2</text>
<text x="345.6" y="279.7">Rizki Khoiron Pratama</text>
<text x="302" y="283.7">Pelaksana Teknik</text>
<text x="326.6" y="284.6">Direksi Pekerjaan</text>
<text x="345.6" y="284">Didin Hadianto</text>
<text x="326.6" y="289.6">Pengawas lapangan 1</text>
<text x="345.6" y="289">Hermansyah</text>
</g>
<g font-size="1.6">
<text x="295.7" y="252.7">J l .</text>
<text x="301.3" y="252.7">I n s p e k s i</text>
<text x="314.2" y="252.7">C i d u r i a n</text>
<text x="327.7" y="252.7">S o e k a r n o</text>
<text x="342.1" y="252.7">-</text>
<text x="345.6" y="252.7">H a t t a</text>
<text x="355.3" y="252.7">S T A</text>
<text x="361.2" y="252.7">5 6 0 0</text>
<text x="370.1" y="252.7">B a n d u n g</text>
<text x="383.3" y="252.7">T e l p .</text>
<text x="392.2" y="252.7">( 0 2 2 )</text>
<text x="401.7" y="252.7">7 5 6 0 7 3</text>
<text x="280.1" y="267.3">DIBUAT OLEH :</text>
<text x="279.3" y="282.3">DIPERIKSA OLEH :</text>
<text x="181.4" y="289.3">Kepala Proyek</text>
<text x="219" y="289.3">Team Leader</text>
<text x="250.3" y="289.3">NIP. 1977 0905 2009 011001</text>
<text x="299" y="291.3">NIP. 19810329 2014121 002</text>
<text x="299" y="289.4">Danny Anugerah Rahardjo, SE</text>
</g>
<g font-size="1.2">
<text x="345.6" y="285.7">NRP. C07071980092018001</text>
<text x="345.6" y="290.8">NRP. C20011983092018002</text>
</g>
</svg>
